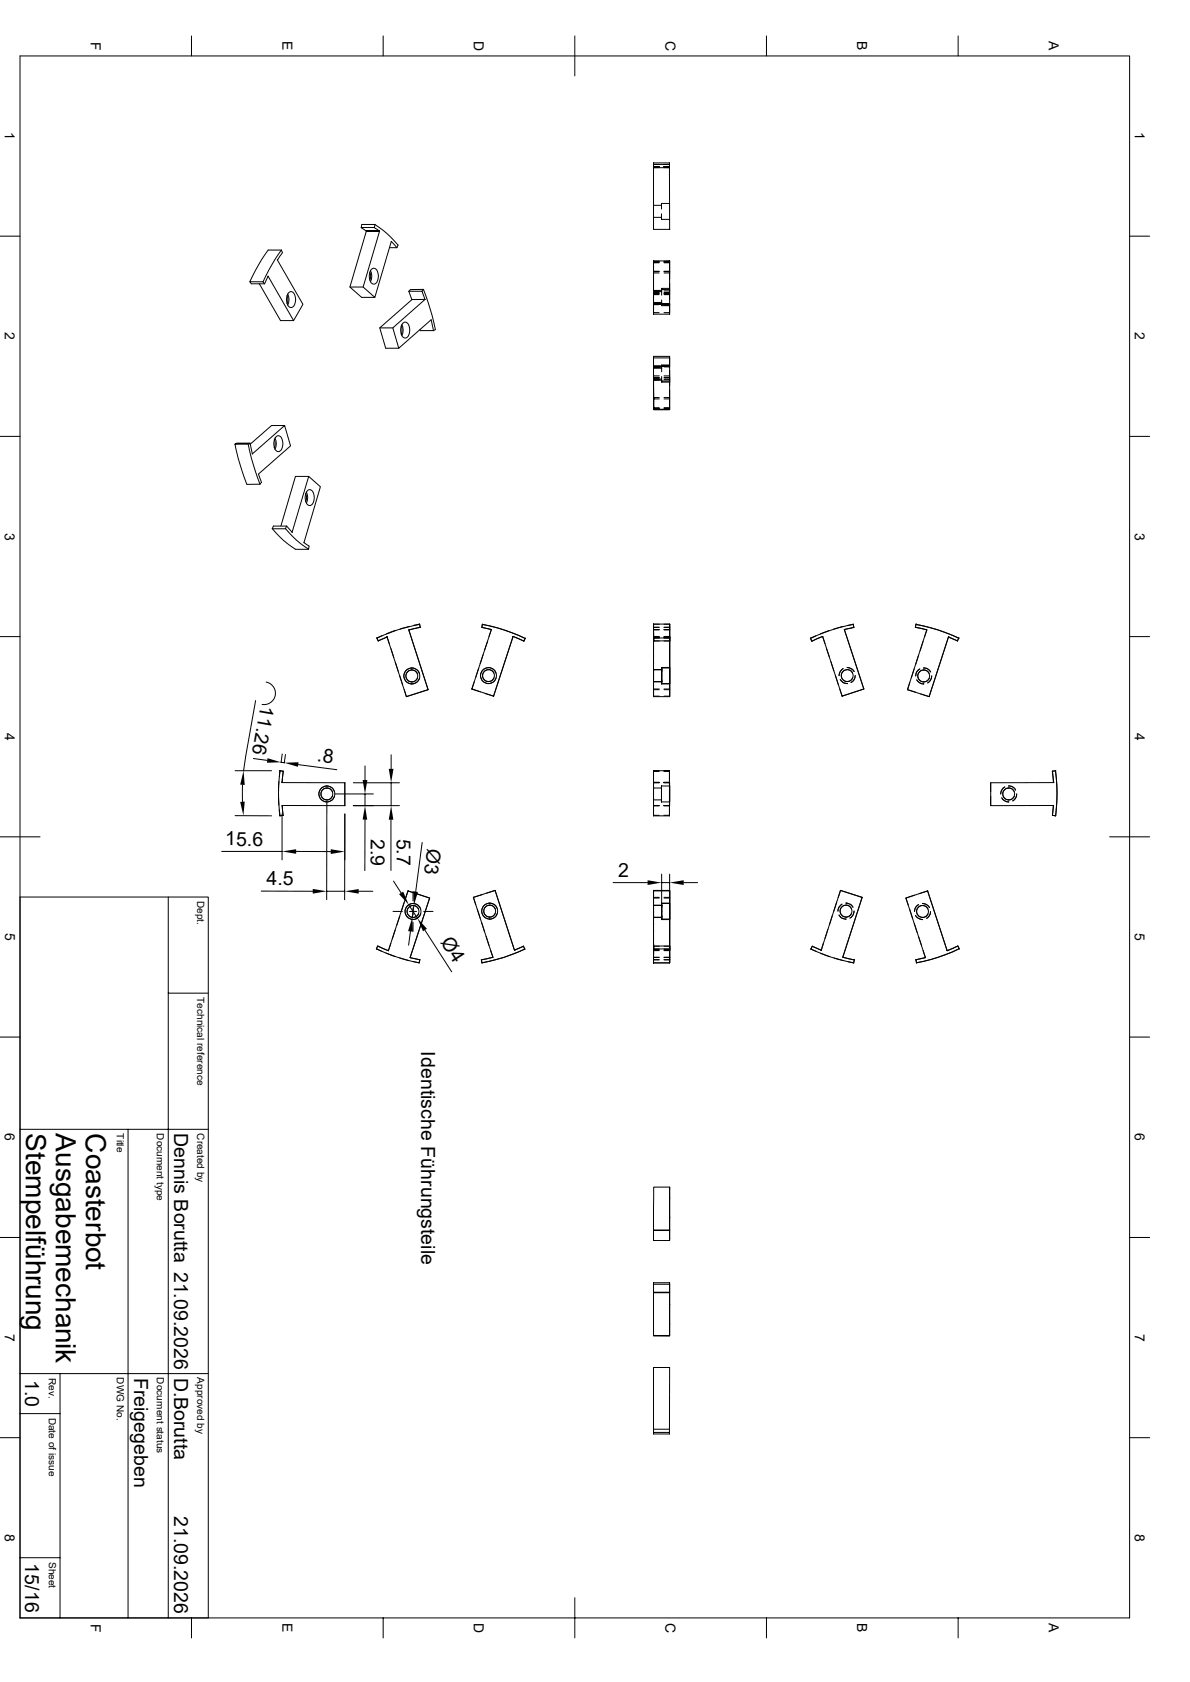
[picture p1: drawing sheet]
<svg xmlns="http://www.w3.org/2000/svg" width="297mm" height="420mm" viewBox="0 0 297 420" stroke-linecap="round" stroke-linejoin="round" font-family="sans-serif">
<g fill="none" stroke="#000" stroke-width=".25">
<path d="M5 14h276.9v390h-276.9zM47.8 9v5M95.6 9v5M143.5 9v10M191.3 9v5M239.1 9v5M0 59h5M90.1 56.9l1.3 .8h3.3M90.3 56h3.3l-.2 .8h-3.2zM93.4 56.9l1.3 .8M93.6 56.1l3 2.2 2.8 2.9M94.7 57.7h-3.3l-4.1 14 3 2.6h3.3"/>
<path d="M94.7 57.7l-4.1 14 3 2.6 4.1-14M163.1 57.3h4zM163.1 40.7h4M163.1 54.3h2M163.1 51.3h2M163.1 40.7v.4M163.1 41.9v15.4M163.1 41.9h4M163.1 41.1h1.4M164.5 41.6h-1.4h1.4M165.1 53.4v1.4h2M165.7 41.6h1.4z"/>
<path d="M165.7 41.6h1.4M165.7 41.1h1.4M167.1 40.7v.4M167.1 40.7v16.6M167.1 41.1h-4v.8M167.1 50.8h-2v1.4M167.1 57.3h.1M281.9 59h5M64.7 70.9l5.3 9.2h3.3M65.6 70.4h-3.2l.3 .5h3.3M65.6 70.4l.4 .5M66.8 69l6.5 11.1"/>
<path d="M66.9 69l-.9 1.9M69.3 64.8l6.3 11.2-2.3 4.1M70.2 62.4l.3 .7-1.2 1.8M70.2 62.4l-2.4 3.8-2.1 4.2M70.2 62.4h-3.3l-2.4 3.8-2.1 4.2M71.6 73.8a2.54 2.54 0 0 1 0 2M71.8 73.4a3.1 3.1 0 0 1 0 2.8M71.9 73.2a.97 .97 0 0 1 1.2-.3 .97 .97 0 0 1 .6 1.1 2.27 2.27 0 0 1-1.1 2.8 2.1 2.1 0 0 1-1-2.8zM87.3 71.7h3.3M92.3 67.9a2.54 2.54 0 0 1 0 2.1M92.5 67.6a3.1 3.1 0 0 1 0 2.8M92.6 67.4a.97 .97 0 0 1 1.1-.3 .97 .97 0 0 1 .6 1 2.27 2.27 0 0 1-1 2.9 2.1 2.1 0 0 1-1-2.9z"/>
<path d="M97.2 61.8h1.9M97.7 60.3h.1M97.7 60.3l1.4 1.5M99.4 61.2l-.3 .6M102 72.7l.8 2.1M102.4 72.3h3.3l-.4 .4h-3.2zM105.3 72.7l.8 2.1M105.7 72.3l2.2 6.5 .8 3.5-.5 .2h-3.3M163.1 65.2h4v13.2h-4zM163.1 76.1h1.4M163.1 73.3h1.4M163.1 75.9h1.4"/>
<path d="M163.1 73.2h1.4M163.1 72.6h1.4M163.1 67.8h1.4M163.1 67.7h1.4M163.1 65.6h1.4M163.1 75.5h2M163.1 72.5h2M163.1 76h4M163.1 65.5h1.4M163.1 68.2h1.4M163.1 75.8h4M164.5 65.3h-1.4v12.8h1.4"/>
<path d="M164.5 73l-1.4 .1M165.1 72.8h-2v.8h1.4M165.1 72.3v1.4M165.1 74.9v1.4h2M165.1 72.3h2M165.7 65.3l1.4-.1v2.6M165.7 76.1h1.4M165.7 73.3h1.4M165.7 75.9h1.4M165.7 73.2h1.4M165.7 78.1h1.4M165.7 72.6h1.4"/>
<path d="M165.7 67.8h1.4M165.7 67.7h1.4M165.7 65.6h1.4M165.7 65.5h1.4M165.7 73h1.4M165.7 68.2h1.4M165.7 73.6h1.4M167.1 70.8v4M167.1 72h-2v.3M167.1 67.8v1.8M94.8 81.9h3.2M100.1 81.4a2.54 2.54 0 0 1 0 2"/>
<path d="M100.3 81a3.1 3.1 0 0 1 0 2.8M100.4 80.9a.97 .97 0 0 1 1.2-.4 .97 .97 0 0 1 .6 1.1 2.27 2.27 0 0 1-1.1 2.8 2.1 2.1 0 0 1-1-2.8zM104.9 82.3v.3M108.2 82.6l-.6-2.8-8.1 7.2-1.5-5.1 8.1-7.1h-3.3l-8 7.1 1.5 5.1h3.2M163.1 91.4l.1 10.8h3.9M163.1 94.8h1.4M163.1 91.9h2M163.1 94.4h1.4M163.1 93.9h1.4M163.1 91.5h1.4M163.1 91.6h1.4M163.1 94.7h2"/>
<path d="M163.1 91.7h2M163.2 99.6h1.3M163.2 99.3h1.3M164.5 94.2h-1.4v.8h2M165.1 94v1.4h2v-1.2h-1.4M165.1 91.4v1.4M165.1 91.4h2M165.1 95.1h2M165.7 91.5h1.4v10.7M165.7 94.8h1.4M165.7 99.6h1.4M165.7 94.4h1.4"/>
<path d="M165.7 99.3h1.4M165.7 93.9h1.4M165.7 91.6h1.4M167.1 91.4h-4v-2h4v2.1h-4M167.1 91.3v-2.3h-4l.1 13M167.1 99.3v2.6M167.1 91.1h-2v.3M167.1 92.5v3.8M167.1 97.5v1.8M0 109h5M58.6 110.9l.5-.2h3.3l-.5 .2zM58.6 110.9l.8 3.5 2.2 6.5h3.3l.3-.4"/>
<path d="M61.9 110.9l.8 3.5 2.2 6.5M62.4 110.6l.6 2.8M62.9 113.4l8.1-7.1 1.5 5-8 7.1M64.5 118.4l.8 2.1M68.5 109.8a2.54 2.54 0 0 1 0 2M68.6 109.4a3.1 3.1 0 0 1 0 2.8M68.7 109.2a.97 .97 0 0 1 1.2-.3 .97 .97 0 0 1 .6 1 2.27 2.27 0 0 1-1 2.9 2.1 2.1 0 0 1-1-2.9zM71 106.3h-3.2l-5.4 4.7M77 119h-3.3l-3.6 12.4M163.2 102v.3h3.9v-.1M163.2 101.9h1.3M163.2 102h.1"/>
<path d="M164.5 101.9l-1.3 .1M165.7 101.9h1.4M167.1 101.9v.3M281.9 109h5M67.9 132l2.8 2.9 3 2.2M68.2 131.4h3.3l-.3 .6h-3.3zM71.2 132l2.8 2.9 3 2.2M71.5 131.4l1.4 1.5M72.9 132.9h.1M72.9 132.9l4.1-13.9 3 2.5-4.1 14M75.9 135.5h.1M75.9 135.5l1.3 .9"/>
<path d="M76.3 123.2a2.54 2.54 0 0 1 0 2.1M76.5 122.9a3.1 3.1 0 0 1 0 2.7M76.6 122.7a.97 .97 0 0 1 1.1-.3 .97 .97 0 0 1 .6 1 2.27 2.27 0 0 1-1 2.8 2.1 2.1 0 0 1-1-2.8zM77.1 136.4l-.1 .8h-3.3M0 159h5M94.1 159.3l.3 .7M95.4 158.7l-1.3 .6 .3 .7M96.5 159.1l-2.1 .9M96.5 159.1h.1M96.6 159h.1M96.6 159l.6 1.8M96.6 159l-.1 .1"/>
<path d="M98.7 157.4l-2.2 .8M102 157.3h.1M102.1 157.2l4.7 15-5.4 1.7M102.1 157.2l4.7 15-5.4 1.7-4.8-14.9M102.2 156.4l-2.3 .7M103.3 156.1l1.4-.3 .2 .8M104.7 155.9l-5.4 1.4-5.2 2M104.9 156.6h.1M104.9 156.6l-2.7 .7M120.3 156.7l2.3 .5M120.4 155.9l-.1 .7 2.3 .6-.6 1.8M120.4 155.9l-.1 .7"/>
<path d="M120.4 155.9h.1M120.4 155.9l5.5 1.4 5.2 2.1M122.6 157.2l-4.8 14.8 5.4 1.8 4.9-14.9M122.6 157.2h.1M128.1 158.9l2.7 1.2M128.1 158.9h.1M128.1 158.9l-4.9 14.9M131.1 159.3l-.4 .8zM163.1 159v1zM163.1 155.8v4.2l4.1 .1M163.1 155.8h4v.8M163.1 155.8v.8h1.4"/>
<path d="M163.1 158.7v-2.8l.1 4.2v-1.2M163.1 159.9v14M163.1 159h1.4M163.1 159.1h1.4M163.1 159.3h4M163.1 157.2h1.4M163.1 155.9h1.4M163.1 157.2v1.6M163.2 158.9l-.1 1.5M163.2 159.3h1.3M163.2 158.9h1.3M164.5 156.6h-1.4v.6"/>
<path d="M164.5 157.2l-1.4 .1M165.7 156.6h1.5M165.7 159h1.4M165.7 159.1h1.4M165.7 159.3h1.4M165.7 158.9h1.4M165.7 157.2h1.5M165.7 155.9h1.5M167.1 157.2v16.7v-14.9M167.1 155.8v3.5M167.1 159v1v-.7M167.1 157.2v16.6v-14.9"/>
<path d="M167.1 158.9v1.2M167.1 155.9v3.4M167.1 155.9v1.3M167.1 159.3v.8M167.1 156.6v.6M167.1 157.2l-1.4 .1M203.6 158.7l-1.3 .6 .3 .8M205.3 158.9l.6 1.8M205.3 158.9l-2.7 1.2M205.4 158.9h-.1M206.9 157.4l-2.2 .9M210.4 156.4l-2.3 .7"/>
<path d="M210.7 157.2l4.9 14.8-5.4 1.8-4.9-14.9M210.7 157.2l4.9 14.8-5.4 1.8M210.7 157.2h.1M212.9 155.9l.2 .7M212.9 155.9l-1.4 .3M212.9 155.9h.1M213 155.9l-5.5 1.4-5.2 2.1M213.1 156.7l-2.4 .5M228.5 156.6l2.7 .7M228.5 156.6l2.7 .6M228.5 156.6h.1M228.6 155.9l5.5 1.4 5.2 2"/>
<path d="M228.7 155.8l-.2 .8M231.2 157.2l.2 .1-.6 1.7M231.2 157.2l-4.7 15 5.4 1.7 4.9-14.8M231.2 157.2l.2 .1M236.7 159l2.3 1M236.7 159h.1M236.7 159l-4.8 14.9M236.8 159.1l2.1 .9M236.8 159.1h.1M239.4 159.3l-.4 .7M281.9 159h5M63.8 174.9l-3 17.6"/>
<path d="M66.4 170.3a2.84 2.84 0 0 1 2.3 3.3 2.84 2.84 0 0 1-3.3 2.3M94.4 160h.1M97.6 162l.7 2.2M98.7 165.4l.7 2.2M99.8 168.8l.7 2.2M100.9 172.2l.5 1.7M101.4 173.9h.1M102.8 167.3a1.48 1.48 0 0 0-1.5 1.5 1.48 1.48 0 0 0 1.5 1.5M102.8 167.3l.8 .2 .6 .7M102.8 166.8a1.99 1.99 0 0 0-2 2 1.99 1.99 0 0 0 2 2M102.8 166.8l.7 .1 .6 .4 .6 .9M102.8 170.3h.1"/>
<path d="M102.8 167.3h.1M102.8 170.8h.1M102.8 166.8h.1M104.2 169.4l-.6 .7-.8 .2M104.7 169.4l-.6 .9-.6 .3-.7 .2M106.8 172.2h.1M117.8 172l2.1 .8M117.8 172h.1M118.4 170.3l-.6 1.7M119.5 166.9l-.8 2.2M120.6 163.5l-.8 2.2M121 173.1l2.2 .7"/>
<path d="M121.7 160.1l-.8 2.2M121.9 167.2a1.48 1.48 0 0 0-1.5 1.5 1.48 1.48 0 0 0 1.5 1.5M121.9 166.7a1.99 1.99 0 0 0-2 2 1.99 1.99 0 0 0 2 2M121.9 170.2h.1M121.9 170.7h.1M122 167.2l.7 .2 .6 .7M122 166.7l1 .3 .5 .5 .3 .6M123.2 173.8h.1M123.3 169.2l-.6 .8-.8 .2M123.8 169.2l-.5 1-.7 .4-.7 .1M163.1 167.8v-.5v3v-.5M163.1 170.6v3.2h1.4"/>
<path d="M163.1 167.7v-.5v3v-.5M163.1 172.2h1.4M163.1 173.9h4M163.1 170.3h2M163.1 167.3h2M163.1 172h1.4M163.1 170.2h2M163.1 167.2h2M163.1 170.7v3.2M165.1 167.8v-.5v1.5M165.1 168.8v1.5v-.5M165.1 167.4v-.6v2"/>
<path d="M165.1 168.8v2v-.7M165.1 167.7v-.5v1.5M165.1 168.7v1.5v-.5M165.1 167.3v-.6v2M165.1 168.7v2v-.7M165.1 170.8h2M165.1 166.8h2M165.1 170.7h2M165.1 166.7h2M165.7 172.2h1.4M165.7 173.8h1.5M165.7 172h1.5"/>
<path d="M167.1 166.8v4zM167.1 166.7v4zM206.2 161.8l.8 2.3M207.4 165.2l.7 2.3M208.5 168.6l.7 2.3M209.6 172l.6 1.8M209.7 169.7l.9 .8 .8 .2M210.2 173.8h.1M210.4 167l-.6 .6-.4 1.1M211.5 170.2h.1M211.5 170.7h.1M211.5 167.2a1.48 1.48 0 0 0-1.5 1.5 1.48 1.48 0 0 0 1.5 1.5"/>
<path d="M211.5 166.7l.9 .3 .8 .7M211.5 167.2l1 .4 .3 .5M212.8 169.2l-.3 .6-1 .4M213.4 168.7l-.2 .9-.8 .8M215.6 172h.1M226.5 172.2h.1M227.1 170.4l-.6 1.8 2.1 .7M228.2 167l-.7 2.2M228.8 169.8a1.99 1.99 0 0 0 1.8 1M229.3 163.6l-.7 2.3M229.6 167l-.7 .7-.3 1.1M229.8 173.3l2.1 .6"/>
<path d="M230.4 160.2l-.7 2.3M230.5 167.3l.9 .2 .5 .7M230.5 170.3h.1M230.5 167.3h.1M230.5 167.3a1.48 1.48 0 0 0-1.4 1.5 1.48 1.48 0 0 0 1.4 1.5M230.6 166.8l1 .2 .7 .8M231.6 170.5l.7-.8 .2-.9-.2 .9-.8 .8M231.9 173.9h.1M231.9 169.4l-.5 .7-.9 .2M239 160h.1M58.7 192.4h9.1M60.5 196v4.2"/>
<path d="M63.2 189.4l3.5 .5M69.5 198.7l.1 2.3M69.6 195.1l-.1 2.4M69.8 192.4l.9 .2-.3 2.8M69.8 192.4l-.1 1.5M69.9 192.4h.1M69.9 192.5l-.4 5.6 .4 5.6M70.1 190.3l.9 .2M70.4 195.3h.1M70.4 195.3l15.7 .2v5.7M70.4 195.3v.1M70.4 188.3l-.3 2.1"/>
<path d="M71.2 188.4l-.2 2.1M74.4 190.9l9.7 1.3M81.6 196.8a1.48 1.48 0 0 0-1.5 1.4 1.48 1.48 0 0 0 1.5 1.5M81.6 196.8l.8 .2 .6 .7M81.6 196.3a1.99 1.99 0 0 0-2 1.9 1.99 1.99 0 0 0 2 2M81.6 196.3l.7 .1 .6 .4 .6 .9M81.6 196.3h.1M81.6 199.7h.1M81.6 196.8h.1M82.9 198.8l-.5 .7-.8 .2M83.5 198.8l-.6 .9-.6 .4-.7 .1M83.7 198.2h9.5"/>
<path d="M86.1 195.5v5.7M88.2 195.5h11.5M91.1 191.3v3.5M91.1 198.2v3M97.6 188.5v3.5M97.6 195.5v5.7M163.1 192.4v11.3M163.1 192.4v3.1M163.1 197.2v-.4v2.9v-.5M163.1 195.5v2.2M163.1 198.9v2.3M163.1 195.4h1.4"/>
<path d="M163.1 192.4h4M163.1 192.6h1.4M163.1 195.3h1.4M163.1 199.7h2M163.1 196.8h2M165.1 196.9v-.6v1.9M165.1 198.2v2v-.6M165.1 197.2v-.4v1.4M165.1 198.2v1.5v-.5M165.1 196.3h2M165.7 195.4l1.4 .1M165.7 192.6h1.4"/>
<path d="M165.7 195.3h1.4M167.1 195.3v5.9M167.1 192.6v2.7M167.1 192.6v-.2v11.3v-.1M167.1 196.3v3.9zM247.3 195.5v5.7h15.6M247.3 195.5v2.2M247.3 198.9v2.3M250 199.2l1 .9 .8 .1M250.8 196.5l-.7 .6-.3 1.1M251.8 196.3l1 .2 .7 .8M251.8 196.8l.8 .2 .6 .7"/>
<path d="M251.8 196.8a1.48 1.48 0 0 0-1.5 1.4 1.48 1.48 0 0 0 1.5 1.5M251.8 196.3h.1M251.8 199.7h.1M251.8 196.8h.1M253.2 198.8l-.6 .7-.8 .2M253.7 198.2l-.2 1-.7 .8M262.6 192.6l.3 2.8M262.7 192.6l.3 2.7M262.7 192.6h.1M263 195.3l-15.7 .2M263 195.4h.1M263 195.3h.1"/>
<path d="M263 195.3v.1M263.4 192.5l.4 3.7-.1 5.6-.2 1.9-.8-.1M263.5 192.4h.1M263.5 192.4l-.8 .2M0 209h10M55.3 212.6h15.1M58.7 203.7h9.1M69.7 202.2l.1 1.5 .9-.1M70.4 201.2l.3 2.4M70.4 203.2v11.5M70.4 201.1v.1M70.7 203.6h.1"/>
<path d="M73.9 212.6h8.6M81.6 200.2h.1M81.6 200.4l-.1 24.3M86.1 203.2l-.1 21.5M86.1 201.2h-15.7M86.1 201.2h.1M88.2 201.2h11.5M91.1 204.6v12.8M97.6 204.7v12.6M105.4 210.4l-1.6 12.2M163.1 201.2h.1M163.1 203.7h4"/>
<path d="M163.1 203.6v.1M163.1 201.1h1.4M163.1 201.2h1.4M164.5 201.2h-1.4v2.4h1.4M165.1 200.2h2M165.1 218.3v7.1M165.7 203.6h1.4M165.7 201.2h1.4M165.7 201.1h1.4M167.1 201.1v.1M167.1 201.2v2.4M167.1 218.3v7.1"/>
<path d="M251.8 200.2h.1M262.9 201.3l-.2 2.3M262.9 201.2l-.2 2.4M262.9 201.2h.1M263 201.1l-.1 .1M276.9 209h10M5 224h47v180M42 224v180M65.2 222.5h12.9M81.5 222.5h4.6M89.5 222.5h3.5M93.9 236.9l5.3 2.1 5.4 1.4"/>
<path d="M93.9 236.9h.1M94.3 236.2l-.4 .7 1.3 .6M94.3 236.2l2.7 1.2M94.3 236.2l-.4 .7M96.4 238l2.2 .8M96.9 237.4h.1M96.9 237.4l4.9-14.9 5.4 1.7-4.8 14.9M97.5 235.6l-.6 1.8M98.1 227.6h2.3M98.2 220l1.9 3M98.6 232.2l-.7 2.2M99.7 239.2l2.3 .7"/>
<path d="M99.8 228.8l-.8 2.3M100.9 225.4l-.8 2.3M101.8 222.5h.1M101.9 222.5l5.3 1.7-4.8 14.9M101.9 222.5l-.6 1.7M102 225.9l2.2 3.4M102.2 227.6h1.8M102.4 239.1h.1M102.4 239.1l2.4 .5M102.4 232.5l-.4 3.5M103.1 226.1a1.48 1.48 0 0 0-1.5 1.5 1.48 1.48 0 0 0 1.5 1.5M103.1 226.1l.8 .2 .6 .7"/>
<path d="M103.1 225.6a1.99 1.99 0 0 0-2 2 1.99 1.99 0 0 0 2 2M103.1 225.6l1 .3 .6 .5 .3 .6M103.1 226.1h.1M103.1 225.6h.1M103.1 222.6v2.3M103.1 226.7v1.8M103.1 230.3v2.3M103.3 226.1l-.4 3M104.5 228.2l-.6 .7-.8 .2M104.8 239.6h.1M104.8 239.6l-.2 .8M105 228.2l-.9 1.1-1 .3"/>
<path d="M105.7 227.6h2.4M106 232.2l6.7 10.5M107.2 224.2h.1M118.2 224.1h.1M118.2 224.1l.5 1.8M119.1 227l.7 2.3M120.1 239.6l.2 .9zM120.2 230.4l.7 2.3M120.3 223.4l-2.1 .7M121.3 233.8l.7 2.3M122.2 226a1.48 1.48 0 0 0-1.5 1.5 1.48 1.48 0 0 0 1.5 1.5M122.2 226l.8 .2 .6 .7"/>
<path d="M122.2 225.5a1.99 1.99 0 0 0-2 2 1.99 1.99 0 0 0 2 2M122.2 225.5l.7 .1 .7 .4 .5 .9M122.2 229h.1M122.2 226h.1M122.2 229.5h.1M122.2 225.5h.1M122.4 237.2l.6 1.8-.1 .1M122.9 239h.1M122.9 239.1l-2.8 .5M123 239h.1M123.6 222.3h.1M123.6 222.3l-2.1 .7"/>
<path d="M123.6 222.3l4.8 14.9M123.6 228.1l-.6 .7-.8 .2M124.1 228.1l-.5 .9-1 .5h-.4M128.4 237.2h.1M128.4 237.2l-4.8-14.9-5.4 1.8 4.8 14.9M128.5 237.2h-.1M130.6 236.3h.1M130.6 236.3l-2.1 .9M130.6 236.3l.4 .7M130.6 236.3l-2.2 .9M131 237h.1M131 237l-5.2 2.1-5.5 1.3"/>
<path d="M153 220.4h8.6M163.1 236.2v1.2zM163.1 237.6v2.8M163.1 236.9h4v-.7h-4v4.2M163.1 226.6v-.5v1.5M163.1 227.6v1.5v-.5M163.1 239.1v.5h1.4M163.1 237.5v1.6M163.1 226.5v-.5v3v-.5M163.1 239h1.4M163.1 224.1h1.4M163.1 229h2"/>
<path d="M163.1 226h2M163.1 237.4h1.4M163.1 224.2h1.4M163.1 239.1h1.4M163.1 229.1h2M163.1 226.1h2M163.2 235.8l-.1 4.7M163.2 237.2h1.3M163.2 236.3h1.3M163.2 237h1.3M164.5 239.6h-1.4v.9M165.1 226.5v-.5v1.5"/>
<path d="M165.1 227.5v1.5v-.5M165.1 226.2v-.7v2M165.1 227.5v2v-.7M165.1 226.3v-.7v2v-1.5v.5M165.1 228.6v.5v-1.5v2v-.7M165.1 229.5h2M165.1 225.5h2M165.1 229.6h2M165.1 225.6h2M165.1 220.4h2M165.7 236.3l1.4-.1v1.2M165.7 239.6h1.5"/>
<path d="M165.7 239h1.5M165.7 224.1h1.5M165.7 237.2h1.4M165.7 237h1.4M165.7 237.4h1.4M165.7 224.2h1.4M165.7 239.1h1.4M167.1 237.4v-14.9v16.6M167.1 236.9v3.5M167.1 239.1v1.3M167.1 225.5v4zM167.1 225.6v4z"/>
<path d="M167.1 239.1v.5M167.1 239.6v.9h-4M167.1 237.2v-14.9v16.8M167.1 237v3.5M167.1 237v-.7v.9M167.1 222.5h-4v3.2M167.1 222.3h-4v14.1M170.6 220.4h3.5M202.4 237h.1M202.4 237l5.2 2.1 5.5 1.3M202.4 237l1.4 .6M202.8 236.3l-.4 .7"/>
<path d="M202.8 236.3l2.1 .9M204.8 238l2.3 .9M204.9 237.2h.1M205 237.2l4.8-14.9 5.4 1.8-4.8 14.9M205 237.2h.1M205.5 235.5l-.5 1.7M206.6 232.1l-.7 2.2M207.7 228.6l-.7 2.3M208.2 239.2l2.3 .7M208.8 225.3l-.7 2.2M209.4 228.5l.6 .7 1.1 .3M209.8 222.3h.1"/>
<path d="M209.8 222.3l5.4 1.8-4.8 14.9M209.8 222.3l-.6 1.8M210.1 225.8l-.6 .6-.3 1.1M210.4 239l2.8 .7M211.2 226l1 .4 .3 .5M211.2 226a1.48 1.48 0 0 0-1.5 1.5 1.48 1.48 0 0 0 1.5 1.5M211.2 229h.1M211.2 226h.1M211.2 229.5h.1M211.2 225.5l.9 .3 .8 .7M212.5 228.1l-.3 .5-1 .4M213.1 227.5l-.2 .9-.8 .8"/>
<path d="M213.2 239.6h.1M213.2 239.6l-.1 .9-1.4-.3M215.2 224.1h.1M226.1 224.2h.1M227.1 227.2l.7 2.2M228.2 230.5l.7 2.3M228.3 223.5l-2.2 .7 .6 1.8M228.5 228.6a2.27 2.27 0 0 0 1.8 1M228.6 239.6h.1M228.6 239.6l.1 .8M229.3 225.9l-.7 .6-.3 1.1M229.3 233.9l.7 2.3"/>
<path d="M230.3 226.1h.1M230.3 226.1l.8 .2 .5 .7M230.3 226.1a1.48 1.48 0 0 0-1.5 1.5 1.48 1.48 0 0 0 1.5 1.5M230.3 225.6l1 .3 .7 .7M230.4 237.3l.6 1.8M231 239.1l-2.4 .5 .2 .8M231 239.1h.1M231 239.1l-2.4 .5M231.5 222.5h.1M231.5 222.5l-2.1 .6M231.5 222.5l4.9 14.9M231.6 228.2l-.5 .7-.8 .2"/>
<path d="M232.2 227.6l-.2 .9-.7 .8M236.4 237.4h.1M236.4 237.4l-4.9-14.9-5.4 1.7 4.9 14.9M239.1 236.2l-2.7 1.2M239.1 236.2l.3 .7-1.7 .8-5.3 1.9-3.7 .8M0 259h5M42 248h10M103.2 240.1l1.4 .3M104.6 240.4h.1M163.1 240.4h4M228.7 240.4h.1M281.9 259h5"/>
<path d="M5 282h47M32 282v122M163.2 296.4h3.9v13.4h-4zM167.1 299.1v10.3M167.1 296.5v2.6M167.1 299.1h.1M167.1 296.9h.1M167.1 296.5h.1M0 309h5M163.1 307.3h4M163.1 307.1h4M167.1 309.4h.1"/>
<path d="M167.1 304h.1M281.9 309h5M163.1 320.7v2h4M163.1 322.7v10.8M163.1 320.7h4v2.1h-4M163.1 320.7v-.4h4v13.3h-4v-.1M167.1 322.8v10.7h-4M167.1 325.7h.1M167.1 330.6h.1M0 359h5M5 353h10M5 343h47"/>
<path d="M15 343v61M163.1 341.5h4v16.6h-4zM163.1 357.7h4M163.1 356.9h4M281.9 359h5M5 389h10M143.5 398.9v10.1M47.8 404v5M95.6 404v5M191.3 404v5M239.1 404v5"/>
<circle cx="102.8" cy="168.8" r="1.49"/>
<circle cx="102.8" cy="168.8" r="1.98"/>
<circle cx="121.9" cy="168.7" r="1.49"/>
<circle cx="121.9" cy="168.7" r="1.98"/>
<circle cx="211.4" cy="168.7" r="1.49"/>
<circle cx="230.5" cy="168.8" r="1.49"/>
<circle cx="81.6" cy="198.2" r="1.49"/>
<circle cx="81.6" cy="198.3" r="1.98"/>
<circle cx="251.8" cy="198.2" r="1.49"/>
<circle cx="103.1" cy="227.6" r="1.49"/>
<circle cx="103.1" cy="227.6" r="1.98"/>
<circle cx="122.2" cy="227.5" r="1.49"/>
<circle cx="122.2" cy="227.5" r="1.98"/>
<circle cx="211.2" cy="227.5" r="1.49"/>
<circle cx="230.2" cy="227.6" r="1.49"/>
</g>
<g fill="#000">
<path d="M60.8 192.4l.3 3.6-1.2-.1zM66.8 189.3l3.3 1-3.5 .2zM71 190.5l3.5-.2-.2 1.2zM90.5 194.8h1.2l-.6 3.4zM97 192h1.2l-.6 3.5zM59.9 200.2h1.2l-.4 3.5zM70.4 212.6l3.5-.6v1.2zM82.5 212l3.6 .6-3.6 .6zM91.1 201.2l.6 3.5-1.2-.1zM97.6 201.2l.6 3.5h-1.2zM161.6 219.8l3.5 .6-3.5 .6zM167.1 220.4l3.5-.6v1.2z"/>
<path d="M78.1 222l3.4 .5-3.4 .6zM86.1 222.5l3.4-.5v1.1zM99.6 223.3l1-.7 1.4 3.3zM102.9 229.1l.1 3.5-1.1-.1zM103.2 222.5l1.1 .2-1 3.4zM104.2 229.3l2.4 2.6-1 .6z"/>
</g>
<g font-size="7">
<text x="6.5" y="283" transform="rotate(90 6.5 283)">Stempelführung</text>
<text x="14" y="283" transform="rotate(90 14 283)">Ausgabemechanik</text>
<text x="21.5" y="283" transform="rotate(90 21.5 283)">Coasterbot</text>
</g>
<g font-size="4.9">
<text x="65.1" y="176.1" transform="rotate(100 65.1 176.1)">11.26</text>
<text x="79" y="190" transform="rotate(8 79 190)">.8</text>
<text x="92.5" y="209.4" transform="rotate(90 92.5 209.4)">2.9</text>
<text x="99.1" y="209.4" transform="rotate(90 99.1 209.4)">5.7</text>
<text x="56.2" y="211.1">15.6</text>
<text x="106.7" y="211.7" transform="rotate(97 106.7 211.7)">Ø3</text>
<text x="66.5" y="221.1">4.5</text>
<text x="154.3" y="219">2</text>
<text x="109.9" y="235.3" transform="rotate(57 109.9 235.3)">Ø4</text>
<text x="105.2" y="262.5" transform="rotate(90 105.2 262.5)">Identische Führungsteile</text>
<text x="43.5" y="283" transform="rotate(90 43.5 283)">Dennis Borutta 21.09.2026</text>
<text x="6.3" y="344.5" transform="rotate(90 6.3 344.5)">1.0</text>
<text x="33.5" y="344" transform="rotate(90 33.5 344)">Freigegeben</text>
<text x="43.5" y="344" transform="rotate(90 43.5 344)">D.Borutta</text>
<text x="43.5" y="378.5" transform="rotate(90 43.5 378.5)">21.09.2026</text>
<text x="6.3" y="390.4" transform="rotate(90 6.3 390.4)">15/16</text>
</g>
<g font-size="3.5">
<text x="22.6" y="10.4" transform="rotate(90 22.6 10.4)">F</text>
<text x="70.5" y="10.3" transform="rotate(90 70.5 10.3)">E</text>
<text x="118.3" y="10.2" transform="rotate(90 118.3 10.2)">D</text>
<text x="166.1" y="10.2" transform="rotate(90 166.1 10.2)">C</text>
<text x="214" y="10.3" transform="rotate(90 214 10.3)">B</text>
<text x="261.8" y="10.3" transform="rotate(90 261.8 10.3)">A</text>
<text x="1.2" y="33" transform="rotate(90 1.2 33)">1</text>
<text x="283.2" y="33" transform="rotate(90 283.2 33)">1</text>
<text x="1.2" y="83" transform="rotate(90 1.2 83)">2</text>
<text x="283.2" y="83" transform="rotate(90 283.2 83)">2</text>
<text x="1.2" y="133" transform="rotate(90 1.2 133)">3</text>
<text x="283.2" y="133" transform="rotate(90 283.2 133)">3</text>
<text x="1.2" y="183" transform="rotate(90 1.2 183)">4</text>
<text x="283.2" y="183" transform="rotate(90 283.2 183)">4</text>
<text x="1.3" y="233" transform="rotate(90 1.3 233)">5</text>
<text x="283.3" y="233" transform="rotate(90 283.3 233)">5</text>
<text x="1.2" y="283" transform="rotate(90 1.2 283)">6</text>
<text x="283.2" y="283" transform="rotate(90 283.2 283)">6</text>
<text x="1.2" y="333" transform="rotate(90 1.2 333)">7</text>
<text x="283.2" y="333" transform="rotate(90 283.2 333)">7</text>
<text x="1.2" y="383" transform="rotate(90 1.2 383)">8</text>
<text x="283.2" y="383" transform="rotate(90 283.2 383)">8</text>
<text x="22.6" y="405.4" transform="rotate(90 22.6 405.4)">F</text>
<text x="70.5" y="405.3" transform="rotate(90 70.5 405.3)">E</text>
<text x="118.3" y="405.2" transform="rotate(90 118.3 405.2)">D</text>
<text x="166.1" y="405.2" transform="rotate(90 166.1 405.2)">C</text>
<text x="214" y="405.3" transform="rotate(90 214 405.3)">B</text>
<text x="261.8" y="405.3" transform="rotate(90 261.8 405.3)">A</text>
</g>
<g font-size="2.5">
<text x="49.2" y="225" transform="rotate(90 49.2 225)">Dept.</text>
<text x="49.2" y="249" transform="rotate(90 49.2 249)">Technical reference</text>
<text x="29.2" y="283" transform="rotate(90 29.2 283)">Title</text>
<text x="39.2" y="283" transform="rotate(90 39.2 283)">Document type</text>
<text x="49.2" y="283" transform="rotate(90 49.2 283)">Created by</text>
<text x="12.2" y="344" transform="rotate(90 12.2 344)">Rev.</text>
<text x="29.2" y="344" transform="rotate(90 29.2 344)">DWG No.</text>
<text x="39.2" y="344" transform="rotate(90 39.2 344)">Document status</text>
<text x="49.2" y="344" transform="rotate(90 49.2 344)">Approved by</text>
<text x="12.2" y="354" transform="rotate(90 12.2 354)">Date of issue</text>
<text x="12.2" y="390" transform="rotate(90 12.2 390)">Sheet</text>
</g>
</svg>
